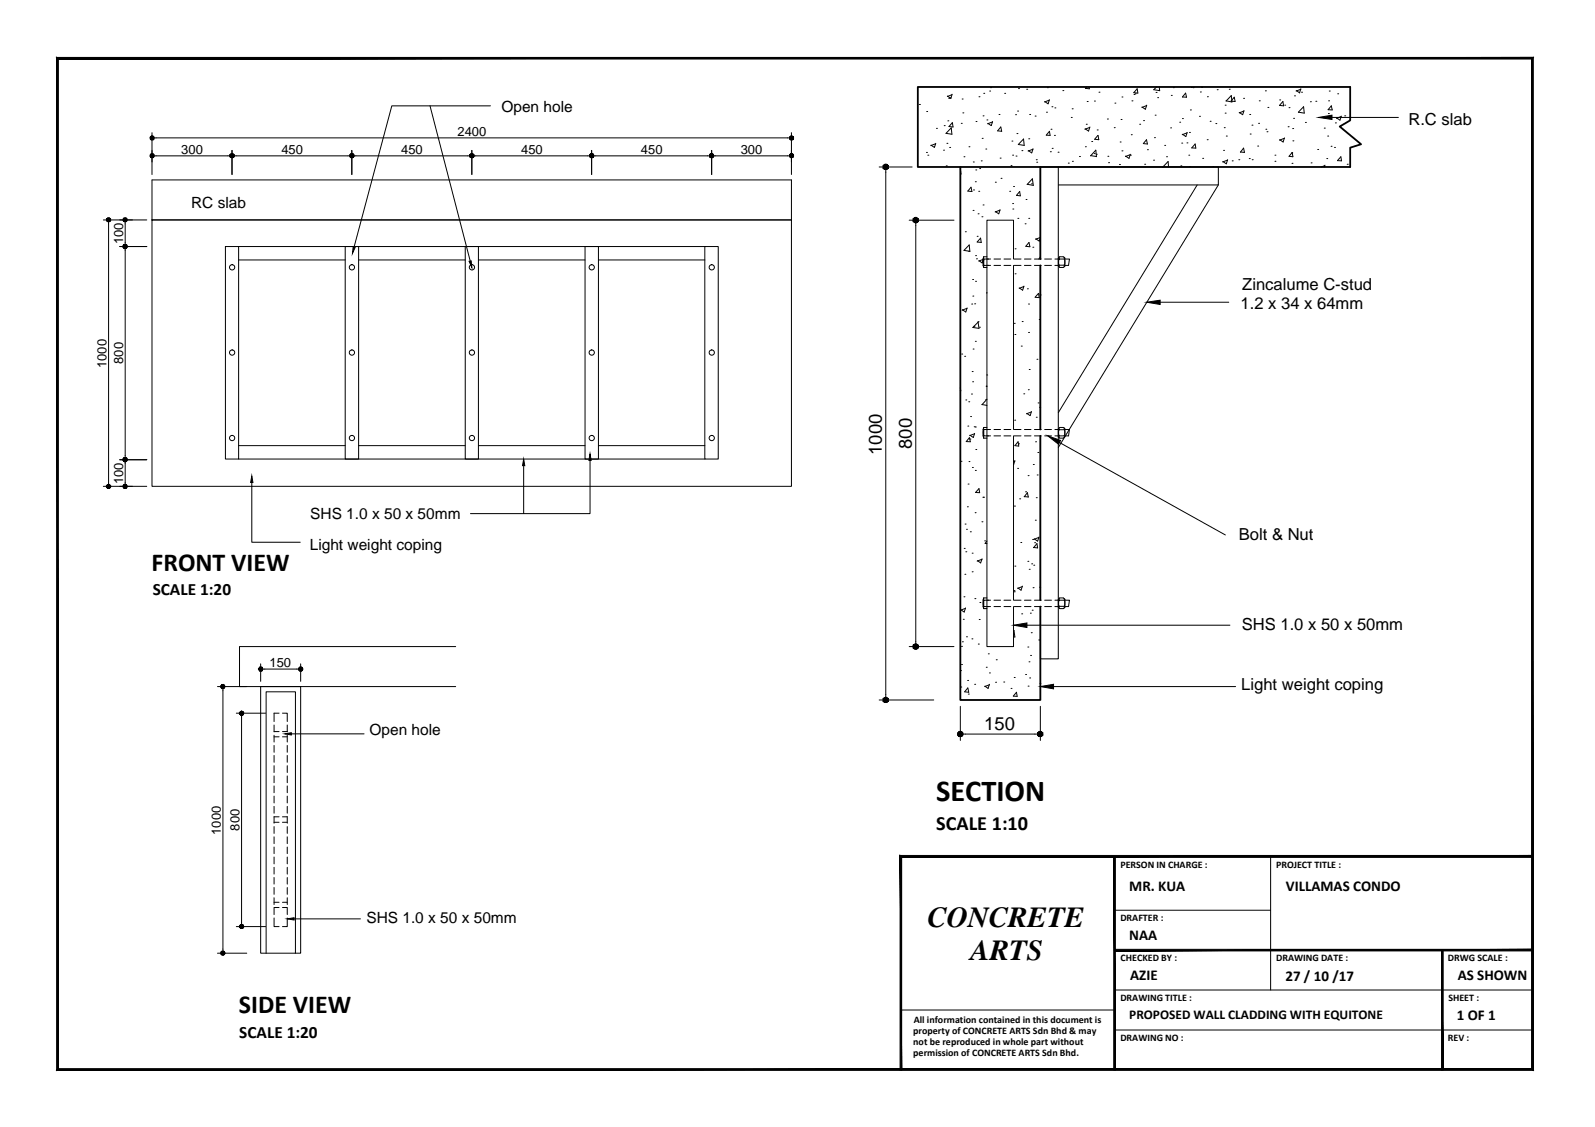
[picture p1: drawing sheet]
<svg xmlns="http://www.w3.org/2000/svg" width="297mm" height="210mm" viewBox="0 0 297 210" stroke-linecap="round" stroke-linejoin="round" font-family="sans-serif">
<!-- layer: MS -->
<g fill="none" stroke="#000" stroke-width=".19">
<path d="M80.1 19.7l7.5 28.9M91.3 19.7h-18.3l-7.1 26.3M171.2 19.5h.1M176.7 18.3h.1M176.9 18.2h.1M177.3 17.6l-.9 .4M177.3 17.6l-.2 .7-.7-.4M179.2 18.4h.1M182.3 18h.1M183.2 17.4h.1M184.3 17h.1M184.5 16.3h.1"/>
<path d="M187.1 17.4h.1M189.7 16.5h.1M191.2 16.6h.1M195.1 16.3h.1M195.4 18.7l-.9 .3M195.4 18.6l-.2 .7-.7-.4M195.9 19.9h.1M197.9 16.9h.1M202.3 16.2l-.2 .3h.8l-.1-.3M202.5 18.9h.1M203.8 18.8h.1M204.7 17.2h.1"/>
<path d="M207.6 19.2h.1M208.9 18.1h.1M210.8 18.8h.1M211.2 17.6h.1M211.4 17.5h.1M211.8 16.5l.1 .8h-.8zM213.5 19.7l-.8 .3M213.6 19.6l-.3 .7-.6-.4M215.3 17.2h.1M215.4 16.2l-.5 .5 1.1 .2M215.6 18.2h.1M215.9 16.2l.1 .7"/>
<path d="M218.1 17.8h.1M218.5 16.3h.1M220.8 17.3l.2 .8h-.8zM221.9 16.3h.1M222.2 16.3h.1M223.5 17.1h.1M223.8 16.2l.1 .1M223.9 16.2v.1M224.9 18h.1M226.7 16.7h.1M228.2 19.6h.1M228.3 18.8l1.1 .2-.1-1.2-1 1"/>
<path d="M228.9 16.6h.1M230 18.9l-.7-.1 .6-.7 .1 .8M231.6 18.3h.1M234.5 18.8h.1M235.7 16.9h.1M238.3 18.6h.1M238.9 18.9l.1 .8-.7-.1zM239.3 19.6h.1M241.1 17.9h.1M241.4 16.9l.6 .4M242.3 16.6l-.9 .4M242.3 16.5l-.3 .8"/>
<path d="M242.4 17.2h.1M242.8 19.9l.1 1.2-1.1-.2zM244 19h.1M245.1 18.9h.1M247.4 18.8h.1M247.6 17h.1M247.9 19.7l.2 .8-.8-.1zM249.1 17.5h.1M28.3 33.5h119.1v7.5h-119.1zM172.5 28.4h.1M172.6 20.8h.1M172.8 28.9h.1"/>
<path d="M174.2 26.8l-.9 .3M174.3 26.7l-.3 .8-.6-.5M174.4 23.9h.1M175.7 28h.1M175.8 23.4h.1M176.2 30.9h.1M176.3 26.7h.1M176.5 22.5h.1M176.9 27.5h.1M177.2 23.8l.1 1.2-1.1-.2zM177.4 22.8l.1 .9-.8-.1zM178.8 31.4l.2 1h-.2"/>
<path d="M179 23h.1M179.3 21h.1M179.5 29.2h.1M180.5 27.3h.1M180.8 34.9l.2 .8-.8-.1zM181.2 39.2h.1M181.3 30.2h.1M181.3 35.4h.1M181.6 33.9h.1M181.7 31.7h.1M181.8 22.6h.1M182.1 39.8h.1"/>
<path d="M182.3 35.6h.1M182.4 31.4h.1M182.7 30h.1M182.9 25.8h.1M183.1 38.2h.1M183.1 21.6h.1M183.6 27.8h.1M183.8 22.3h.1M184.8 22.7l-.9 .4M184.9 22.6l-.3 .8-.6-.4M185.4 33.9h.1M186 21.3h.1"/>
<path d="M186.2 39.1l-.9 .4M186.3 29.4h.1M186.3 39.1l-.3 .7-.6-.4M186.4 23.7l.1 .8-.7-.1zM186.4 33.2h.1M188 35.6h.1M188.3 30.8h.1M188.5 26.3h.1M188.6 37.9h.1M188.6 28.9h.1M188.6 38.9h.1M188.8 34.7h.1"/>
<path d="M189.1 21.4h.1M189.2 29.1h.1M189.4 24.9h.1M189.5 20.7h.1M189.9 35.7l.1 .8-.7-.1zM190.3 28.1h.1M190.6 25.9l.1 1.2-1.1-.2zM191.1 37.2h.1M191.3 34.3l1.1 .2-.1-1.2-1 1.1M191.6 25.9h.1M191.8 21.3h.1M192.1 34.2h.1"/>
<path d="M192.3 27.8l-.8 .3M192.4 27.7l-.3 .8-.6-.4M192.8 21.6h.1M193 29.7h.1M193.1 30.2h.1M194.9 20.9h.1M195.4 24.5l.2 .7h-.8zM195.6 28.3h.1M195.7 24.1h.1M195.9 27.6h.1M196.4 25.2h.1M196.5 20.1h.1"/>
<path d="M197 28.3h.1M197.1 31.1v91.6h-3.4v-9.7M197.1 34.4h29.8v-3.3h-33.2v17.1M199 30.4h.1M199.5 21.9h.1M199.7 20.3h.1M199.7 30h.1M201 29.2h.1M202.1 27.3h.1M202.3 23.1h.1M202.9 23.7l-.9 .4M203 23.7l-.3 .7-.6-.4"/>
<path d="M203.3 26.4h.1M203.8 28.6h.1M204.2 28.7h.1M204.2 29.2l-1.1-.2 1-1 .1 1.2M204.3 24.2h.1M204.5 25.2l-.6 .7 .7 .1-.1-.8M206.2 22.2h.1M206.3 29.1h.1M206.4 30.3h.1M207.5 23.8h.1M208.5 30.6h.1M208.6 26.4h.1"/>
<path d="M208.8 22.3h.1M208.9 28.1h.1M210.5 28.8l-.9 .4M210.5 28.9h.1M210.5 28.7l-.2 .8-.7-.4M210.7 25.1h.1M212.2 23.1h.1M213 22.5h.1M213.2 30.6h.1M213.5 26l.2 .8-.8-.1zM213.7 27.9h.1M214.8 29.8h.1"/>
<path d="M215 25.6h.1M215.1 21.4h.1M216.5 31.1h.1M216.6 31.1l.9-1 .1 1M216.9 27.1h.1M217.2 29.2h.1M218 23.8h.1M219.7 22.8h.1M219.9 30.9h.1M220.1 26.7h.1M220.2 22.1h.1M221.1 26.6h.1"/>
<path d="M221.1 24.8l-.9 .3M221.1 24.7l-.3 .7-.6-.4M221.4 28.9h.1M221.5 24.7h.1M221.5 31h.1M221.7 20.5h.1M222.6 26.8l.1 .8-.8-.1zM223 34.4l-25.9 42.5M223.4 21.7h.1M224 29.5h.1M224.8 26h.1M225.4 22.6h.1"/>
<path d="M225.8 31h.1M226.4 23h.1M226.9 34.4l-29.8 48.9M227.9 28h.1M228 23.8h.1M228.2 21.1h.1M228.4 25.3h.1M228.6 29.8l-.9 .4M228.6 29.7l-.2 .8-.7-.4M229.5 30h.1M230.7 29.7h.1M231 28.3l.8 .1-.2-.8-.6 .7"/>
<path d="M231.6 20.7l-.8 .3M231.7 20.6l-.3 .8-.6-.5M232.6 29.5h.1M232.7 21.3h.1M232.8 25h.1M233.2 23.3h.1M233.2 29.7h.1M234.2 27.2h.1M234.4 23h.1M235.7 24.1h.1M236 24.5h.1M236.1 20h.1"/>
<path d="M237.4 28.9h.1M237.4 30h.1M239.2 25.8l-.9 .3M239.2 25.7l-.2 .7-.7-.4M239.9 23.6h.1M240.1 20.1h.1M240.6 28.5h.1M240.6 30.4h.1M240.7 28.4l.1 .8-.7-.1zM240.7 23.9h.1M240.8 26.2h.1M240.9 22h.1"/>
<path d="M243.1 22.8h.1M244.2 30.3h.1M245.4 27.8h.1M246.6 23.9h.1M246.7 30.8l-.6 .3M246.7 30.8l-.1 .3M247.1 29.5h.1M247.3 25.3h.1M247.4 21.2h.1M247.9 27.2h.1M248.1 21.9h12.3M248.5 27.5h.1"/>
<path d="M248.7 22.9h.1M249.7 29.2l.1 .8-.7-.1zM249.8 21.7l-.9 .3M249.8 21.6l-.3 .8-.6-.4M250.4 21.6h.1M250.9 30.6h.1M28.3 41h119.1v49.6h-119.1zM42 45.9h2.4v39.6h-2.4zM44.4 45.9h86.9M44.4 48.4h19.9M64.3 45.9h2.5v39.6h-2.5zM66.8 48.4h19.8"/>
<path d="M86.6 45.9h2.5v39.6h-2.5zM89.1 48.4h19.9M109 45.9h2.4v39.6h-2.4zM111.4 48.4h19.9M131.3 45.9h2.5v39.6h-2.5zM179.8 43.2h.1M180.1 57.4l-.9 .4M180.1 57.3l-.2 .8-.7-.4M180.4 46.8h.1M180.5 45.6l.1 1.2-1.1-.2zM181 56.6h.1M181.1 52.1h.1"/>
<path d="M181.2 55.1h.1M181.5 56.6h.1M181.7 52.4h.1M181.7 47.6h.1M181.8 48.2h.1M182 44h.1M182.1 59.9h.1M182.1 60l.2 1.2-1.1-.2 1-1M182.6 44.4l.1 .8-.7-.1zM182.9 40.4h.1M183 48.5h.1M183.2 48.3l-.9 .3"/>
<path d="M183.2 48.2l-.3 .8-.6-.5M183.2 47.8v2M183.2 47.8h.6M183.2 49.8h.6M183.2 47.8l-.1 .4v1.2l.1 .4M183.8 54.5v.1M183.8 48.2h.7M183.8 49.4h.7M184.1 48.2h-.9v1.2h.9M185.1 48.2h1.2M185.1 49.4h1.2M187 48.2h1.2"/>
<path d="M187 49.4h1.2M188.8 48.2v-7.2h-5v79.4h5v-7.4M188.8 49.4v30.6M188.9 48.2h1.2M188.9 49.4h1.2M189 51h.1M189 46.3h.1M189.6 40.7h.1M190.4 59.9h.1M190.7 53.4l-.9 .3M190.7 53.3l-.3 .7-.6-.4M190.8 48.2h1.2"/>
<path d="M190.8 49.4h1.2M190.9 41.7h.1M191.3 53.8h.1M191.5 56.6h.1M191.6 40.7h.1M191.6 45.2l.2 .8-.8-.1zM192.3 46h.1M192.6 48.2h1.3M192.6 49.4h1.3M193.4 54.6l.1 .8h-.7zM193.5 59.5h.1M193.7 54.9h.1"/>
<path d="M193.7 47.9l-.3 .3M193.7 44.2l-.8 .4M193.7 44.3l-.2 .6-.6-.4M193.7 49.4v30.6M194.5 48.2h1.3M194.5 49.4h1.3M196.5 48.2h.6M196.5 49.4h.6M197.1 49.6l.2 .2h.7l.3-.2v-1.5l-.3-.3h-.7l-.2 .3v1.5M197.3 47.9l-.2 .9 .1 .6h.9M197.3 49.4v.3M197.3 48.2h.8"/>
<path d="M198.2 47.9l.1 .9-.1 .6M198.2 49.4v.3M198.3 48.2h.9l-.2 1.2h-.7M216.1 56.3h12.7M178.8 72.2v.6M179.1 65.9h.1M179.6 66.4h.1M179.9 74.5h.1M180.2 79.4h.1M180.4 74.8h.1M180.7 77.6h.1M180.9 73.4h.1"/>
<path d="M181 69.2h.1M181.1 71.1h.1M181.2 65h.1M181.4 60.8h.1M181.4 79.5h.1M181.6 63.6h.1M181.6 79.5h.1M182.4 60.9h.1M182.9 75.3l.9 .2M183.2 79.6v2M183.2 79.6l-.1 .4v1.2l.1 .4M183.2 79.6h.6"/>
<path d="M183.6 74.4h.1M183.7 71.9l.1 .1M183.8 69.8h.1M183.8 74.4l-.9 1M183.8 71.9l-.1 .1M183.8 80h.7M184.1 80h-.9v1.2h.9M185.1 80h1.2M187 80h1.2M188.9 60.2h.1M188.9 80h1.2M189 78.3h.1"/>
<path d="M189 62.3h.1M190.2 64.5h.1M190.7 73.3h.1M190.8 80h1.2M191.5 72.6h.1M191.5 61.9h.1M191.7 68.8h.1M192.1 76.7l-.9 .4M192.1 76.7l-.3 .7-.6-.4M192.6 80h1.3M193 77.7h.1M193.1 66.9h.1"/>
<path d="M193.3 75h.1M193.6 75.9h.1M194.5 80h1.3M196.5 80h.6M197.2 80l-.1 .6 .1 .5M197.3 79.7v.3M198.2 79.7v.3M198.2 80l.1 .6-.1 .5M198.3 80h.9l-.2 1.2h-.7M44.4 85.5h86.9M44.4 83h19.9M46.9 89.9v11.1h9"/>
<path d="M66.8 83h19.8M89.1 83h19.9M97.5 86.7v9M109.9 85.8v9.9h-22.3M111.4 83h19.9M179 85.9h.1M179.7 97.6h.1M180 98.6h.1M180.2 94.4h.1M180.3 90.2h.1M180.5 86h.1M180.5 81.5l.2 .8-.8-.1z"/>
<path d="M180.6 81.8h.1M180.7 99h.1M181.1 87.1h.1M181.5 80.8l-.9 .3M181.5 80.7l-.2 .8-.7-.4M181.6 95.5h.1M181.6 87.6h.1M181.7 83.7h.1M182.3 91l.1 .8-.7-.1zM182.9 97.2h.1M183 92.6h.1M183.2 92.6h.1"/>
<path d="M183.2 81.6h.6M183.8 81.2h.7M185.1 81.2h1.2M187 81.2h1.2M188.8 81.2v30.6M188.9 81.2h1.2M188.9 94.3h.1M189 85.9l-.2 .1M189 85.8l-.2 .8M189.5 87.2h.1M189.6 82.3l.1 .8-.7-.1zM189.7 82.7h.1"/>
<path d="M189.9 92.9h.1M190.7 92.5l.8 .1-.2-.8-.6 .7M190.8 81.2h1.2M191 91.6h.1M191.5 88.6h.1M192.4 86.5h.1M192.6 81.2h1.3M192.8 96.9h.1M192.9 82.3h.1M193 92.7h.1M193.2 88.5h.1M193.3 84.3h.1"/>
<path d="M193.7 81.2v30.6M194.5 81.2h1.3M196.5 81.2h.6M197.1 81.4l.2 .2h.7l.3-.2v-1.5l-.3-.3h-.7l-.2 .3v1.5M197.3 81.2h.8M197.3 81.1v.4M197.3 80h.8M197.3 82.4l30.9 17.2M198.2 81.1v.4M179.2 119.5h.1M179.4 115.3h.1M179.5 111.2h.1"/>
<path d="M179.6 102.1h.1M179.7 107h.1M179.8 113.3l-.9 .4M179.8 113.2l-.2 .8-.7-.4M179.9 102.8h.1M180 118.6h.1M181 119h.1M181 106.5h.1M181 103h.1M181.6 111.5h.1M182 104.4l.7 .4M182.2 120h.1"/>
<path d="M182.4 115.4h.1M182.5 112.2h.1M182.9 104.2l-.9 .3M182.9 104.1l-.3 .7M183.2 111.4v2M183.2 111.4l-.1 .3v1.3l.1 .4M183.2 111.4h.6M183.2 113.4h.6M183.4 100.7h.1M183.8 100.8l-.3 .4h.3M183.8 111.8h.7M183.8 113h.7"/>
<path d="M184.1 111.8h-.9v1.2h.9M185.1 111.8h1.2M185.1 113h1.2M187 111.8h1.2M187 113h1.2M188.8 110h.1M188.8 117.5l.2 1.1h-.2M188.9 110.2h.1M188.9 117.5h-.1M188.9 111.8h1.2M188.9 113h1.2M189 105.4h.1"/>
<path d="M190.1 101h.1M190.3 114.3h.1M190.4 109.2l-.9 .4M190.4 109.2l-.3 .7-.5-.4M190.8 111.8h1.2M190.8 113h1.2M191.2 116.4h37.9M191.4 104.5h.1M191.7 106h.1M191.9 114.2h.1M192.1 117.8h.1M192.1 105h.1"/>
<path d="M192.2 113.7h.1M192.3 100.5h.1M192.4 109.5h.1M192.5 102l.7 .1-.1-.9-.6 .8M192.5 105.3h.1M192.6 111.8h1.3M192.6 113h1.3M192.7 101.1h.1M193.4 119.2h.1M193.4 100.1l-.8 .3M193.5 100l-.3 .8-.6-.4M193.6 109.4h.1"/>
<path d="M194.5 111.8h1.3M194.5 113h1.3M196.5 111.8h.6M196.5 113h.6M197.1 113.1l.2 .3h.7l.3-.3v-1.5l-.3-.2h-.7l-.2 .2v1.5M197.3 111.5l-.2 .9 .1 .5h.9M197.3 112.9v.3M197.3 111.8h.8M198.2 111.5l.1 .9-.1 .5M198.2 112.9v.3M198.3 111.8h.9l-.2 1.2h-.7M48.5 127.9h7.5v49.6h-7.5z"/>
<path d="M51 135v1.3M51 136.9v1.3M51 138.8v1.3M51 137.2h1M51 136.3h1M52 132.8h-1v1.6M52.6 132.8h.9v1.6M52.6 137.2h.9M52.6 136.3h.9M53.5 135v1.3M53.5 136.9v1.3M53.5 138.8v1.3"/>
<path d="M54.3 136.7h13.5M84.9 120.4h-40.3v7.5h40.3M178.9 124.9h.1M178.9 128h.1M179.1 123.8h.1M179.1 120.4h.1M180.2 126.7h.1M180.2 128.1l.2 .8-.8-.1zM180.3 129.3h.1M181.5 127.5h.1M183.7 124.3h.1M184.1 121.8h.1"/>
<path d="M184.3 125.3h.1M184.3 127.5l-.9 .4M184.3 127.5l-.3 .7-.6-.4M185.4 127.1h.1M185.5 122.9h.1M186.9 127h.1M188.3 128.2h.1M188.9 126.2h.1M189.3 128.9l.1 .8h-.7zM191 125.6h.1M191.4 120.5h.1M191.5 127.8h.1"/>
<path d="M191.6 123.3h.1M191.8 126.3h.1M191.9 122.1h.1M193.7 127.3h.1M196.2 127.9h33.9M51 140.7v1.3M51 142.6v1.3M51 144.5v1.3M51 146.4v1.2M51 148.3v1.2M51 150.2v1.3M51 152.1v1.2"/>
<path d="M51 154v1.2M51 155.9v1.2M51 157.8v1.2M51 159.6v1.3M51 153.1h1M51 152.1h1M52.6 153.1h.9M52.6 152.1h.9M53.5 140.7v1.3M53.5 142.6v1.3M53.5 144.5v1.3M53.5 146.4v1.2"/>
<path d="M53.5 148.3v1.2M53.5 150.2v1.3M53.5 152.1v1.2M53.5 154v1.2M53.5 155.9v1.2M53.5 157.8v1.2M53.5 159.6v1.3M49.6 177.5v-48.7h5.4v48.7M51 171v1.6h1M51 161.5v1.3M51 163.4v1.3M51 165.3v1.3"/>
<path d="M51 167.2v1.3M51 169.1v1.2M51 169h1M51 168h1M52.6 169h.9M52.6 168h.9M53.5 171v1.6h-.9M53.5 161.5v1.3M53.5 163.4v1.3M53.5 165.3v1.3M53.5 167.2v1.3M53.5 169.1v1.2"/>
<path d="M54.8 171.1h12.3"/>
<circle cx="43.2" cy="49.8" r=".49"/>
<circle cx="65.5" cy="49.8" r=".49"/>
<circle cx="87.9" cy="49.8" r=".49"/>
<circle cx="110.2" cy="49.8" r=".49"/>
<circle cx="132.6" cy="49.8" r=".49"/>
<circle cx="43.2" cy="65.7" r=".49"/>
<circle cx="65.5" cy="65.7" r=".49"/>
<circle cx="87.9" cy="65.7" r=".49"/>
<circle cx="110.2" cy="65.7" r=".49"/>
<circle cx="132.6" cy="65.7" r=".49"/>
<circle cx="43.2" cy="81.6" r=".49"/>
<circle cx="65.5" cy="81.6" r=".49"/>
<circle cx="87.9" cy="81.6" r=".49"/>
<circle cx="110.2" cy="81.6" r=".49"/>
<circle cx="132.6" cy="81.6" r=".49"/>
</g>
<!-- layer: WALL -->
<g fill="none" stroke="#000" stroke-width=".19">
<path d="M28.3 24.7v7.8M29.1 29h13.3M29.1 25.7h117.6M43.2 28v4.5M44 29h20.8M65.5 28v4.5M66.3 29h20.8M87.9 28v4.5M88.6 29h20.9M110.2 28v4.5M110.9 29h20.9M132.5 28v4.5"/>
<path d="M133.3 29h13.4M147.4 24.7v7.8M163.7 31.1h6.2M165 32.1v97.3M19.2 41h8.1M20.2 41.7v48.2M22.3 45.9h5M23.3 41.7v3.5M23.3 46.6v38.3M169.3 41h8.4M170.5 42v77.5M19.2 90.6h8.1"/>
<path d="M22.3 85.6h5M23.3 86.3v3.6M40.5 127.9h5.5M41.5 128.6v48.2M44 132.8h5.5M45 133.6v38.2M48.5 123.6v3.3M49.3 124.6h6M56 123.6v3.3M163.7 130.4h10.2M169.3 120.4h8.4M178.8 131.6v6.3"/>
<path d="M179.8 136.7h12.9M193.7 131.6v6.3M40.5 177.5h5.5M44 172.6h5.5"/>
</g>
<!-- layer: 0 -->
<g fill="#000" stroke="#000" stroke-width=".19">
<path d="M28 25.7v.2l.3-.2zM28 25.9l.3-.2-.2 .3zM28.3 25.7l-.2 .3 .2 .1z"/>
<path d="M28 29v.2l.3-.2zM28 29.2l.3-.2-.2 .3zM28.3 29l-.2 .3 .2 .1z"/>
<path d="M28.3 25.7v.4l.2-.1zM28.3 25.7l.3 .2-.1 .1zM28.3 25.7l.3 .2 .1-.2z"/>
<path d="M28.1 25.4l.2 .3v-.4zM28.1 25.4l.2 .3-.3-.2zM28 25.5v.2h.3z"/>
<path d="M28.3 29v.4l.2-.1zM28.3 29l.3 .2-.1 .1zM28.3 29l.3 .2 .1-.2z"/>
<path d="M28.1 28.7l.2 .3v-.4zM28.1 28.7l.2 .3-.3-.2zM28 28.8v.2h.3z"/>
<path d="M28.3 25.7h.4l-.1-.2zM28.5 25.4l.1 .1-.3 .2zM28.3 25.3v.4l.2-.3z"/>
<path d="M28.3 29h.4l-.1-.2zM28.5 28.7l.1 .1-.3 .2zM28.3 28.6v.4l.2-.3z"/>
<path d="M42.8 29l.1 .2 .3-.2zM42.9 29.2l.3-.2-.2 .3zM43.2 29l-.2 .3 .2 .1z"/>
<path d="M42.8 29l.1 .2 .3-.2zM42.9 29.2l.3-.2-.2 .3zM43.2 29l-.2 .3 .2 .1z"/>
<path d="M43.2 29v.4l.2-.1zM43.2 29l.3 .2-.1 .1zM43.2 29l.3 .2 .1-.2z"/>
<path d="M43 28.7l.2 .3v-.4zM42.9 28.8l.1-.1 .2 .3zM42.9 28.8l-.1 .2h.4z"/>
<path d="M43 28.7l.2 .3v-.4zM42.9 28.8l.1-.1 .2 .3zM42.9 28.8l-.1 .2h.4z"/>
<path d="M43.2 29v.4l.2-.1zM43.2 29l.3 .2-.1 .1zM43.2 29l.3 .2 .1-.2z"/>
<path d="M43.2 29h.4l-.1-.2zM43.4 28.7l.1 .1-.3 .2zM43.2 28.6v.4l.2-.3z"/>
<path d="M43.2 29h.4l-.1-.2zM43.4 28.7l.1 .1-.3 .2zM43.2 28.6v.4l.2-.3z"/>
<path d="M65.2 29v.2l.3-.2zM65.2 29.2l.3-.2-.2 .3zM65.5 29l-.2 .3 .2 .1z"/>
<path d="M65.2 29v.2l.3-.2zM65.2 29.2l.3-.2-.2 .3zM65.5 29l-.2 .3 .2 .1z"/>
<path d="M65.3 28.7l.2 .3v-.4zM65.3 28.7l.2 .3-.3-.2zM65.2 28.8v.2h.3z"/>
<path d="M65.5 29v.4l.2-.1zM65.5 29l.4 .2-.2 .1zM65.5 29l.4 .2v-.2z"/>
<path d="M65.5 29v.4l.2-.1zM65.5 29l.4 .2-.2 .1zM65.5 29l.4 .2v-.2z"/>
<path d="M65.3 28.7l.2 .3v-.4zM65.3 28.7l.2 .3-.3-.2zM65.2 28.8v.2h.3z"/>
<path d="M65.5 29h.4v-.2zM65.7 28.7l.2 .1-.4 .2zM65.5 28.6v.4l.2-.3z"/>
<path d="M65.5 29h.4v-.2zM65.7 28.7l.2 .1-.4 .2zM65.5 28.6v.4l.2-.3z"/>
<path d="M87.5 29v.2l.4-.2zM87.5 29.2l.4-.2-.2 .3zM87.9 29l-.2 .3 .2 .1z"/>
<path d="M87.5 29v.2l.4-.2zM87.5 29.2l.4-.2-.2 .3zM87.9 29l-.2 .3 .2 .1z"/>
<path d="M87.7 28.7l.2 .3v-.4zM87.5 28.8l.2-.1 .2 .3zM87.5 28.8v.2h.4z"/>
<path d="M87.9 29v.4l.1-.1zM87.9 29l.3 .2-.2 .1zM87.9 29l.3 .2 .1-.2z"/>
<path d="M87.9 29v.4l.1-.1zM87.9 29l.3 .2-.2 .1zM87.9 29l.3 .2 .1-.2z"/>
<path d="M87.7 28.7l.2 .3v-.4zM87.5 28.8l.2-.1 .2 .3zM87.5 28.8v.2h.4z"/>
<path d="M87.9 29h.4l-.1-.2zM88 28.7l.2 .1-.3 .2zM87.9 28.6v.4l.1-.3z"/>
<path d="M87.9 29h.4l-.1-.2zM88 28.7l.2 .1-.3 .2zM87.9 28.6v.4l.1-.3z"/>
<path d="M109.8 29l.1 .2 .3-.2zM109.9 29.2l.3-.2-.2 .3zM110.2 29l-.2 .3 .2 .1z"/>
<path d="M109.8 29l.1 .2 .3-.2zM109.9 29.2l.3-.2-.2 .3zM110.2 29l-.2 .3 .2 .1z"/>
<path d="M110 28.7l.2 .3v-.4zM110 28.7l.2 .3-.3-.2zM109.9 28.8l-.1 .2h.4z"/>
<path d="M110.2 29v.4l.2-.1zM110.2 29l.3 .2-.1 .1zM110.2 29l.3 .2 .1-.2z"/>
<path d="M110.2 29v.4l.2-.1zM110.2 29l.3 .2-.1 .1zM110.2 29l.3 .2 .1-.2z"/>
<path d="M110 28.7l.2 .3v-.4zM110 28.7l.2 .3-.3-.2zM109.9 28.8l-.1 .2h.4z"/>
<path d="M110.2 29h.4l-.1-.2zM110.4 28.7l.1 .1-.3 .2zM110.2 28.6v.4l.2-.3z"/>
<path d="M110.2 29h.4l-.1-.2zM110.4 28.7l.1 .1-.3 .2zM110.2 28.6v.4l.2-.3z"/>
<path d="M132.2 29v.2l.3-.2zM132.2 29.2l.3-.2-.2 .3zM132.5 29l-.2 .3 .2 .1z"/>
<path d="M132.2 29v.2l.3-.2zM132.2 29.2l.3-.2-.2 .3zM132.5 29l-.2 .3 .2 .1z"/>
<path d="M132.3 28.7l.2 .3v-.4zM132.3 28.7l.2 .3-.3-.2zM132.2 28.8v.2h.3z"/>
<path d="M132.5 29v.4l.2-.1zM132.5 29l.3 .2-.1 .1zM132.5 29l.3 .2 .1-.2z"/>
<path d="M132.5 29v.4l.2-.1zM132.5 29l.3 .2-.1 .1zM132.5 29l.3 .2 .1-.2z"/>
<path d="M132.3 28.7l.2 .3v-.4zM132.3 28.7l.2 .3-.3-.2zM132.2 28.8v.2h.3z"/>
<path d="M132.5 29h.4l-.1-.2zM132.7 28.7l.1 .1-.3 .2zM132.5 28.6v.4l.2-.3z"/>
<path d="M132.5 29h.4l-.1-.2zM132.7 28.7l.1 .1-.3 .2zM132.5 28.6v.4l.2-.3z"/>
<path d="M147.1 25.7v.2l.3-.2zM147.1 25.9l.3-.2-.2 .3zM147.4 25.7l-.2 .3 .2 .1z"/>
<path d="M147.1 29v.2l.3-.2zM147.1 29.2l.3-.2-.2 .3zM147.4 29l-.2 .3 .2 .1z"/>
<path d="M147.2 25.4l.2 .3v-.4zM147.2 25.4l.2 .3-.3-.2zM147.1 25.5v.2h.3z"/>
<path d="M147.4 25.7v.4l.2-.1zM147.4 25.7l.3 .2-.1 .1zM147.4 25.7l.3 .2 .1-.2z"/>
<path d="M147.2 28.7l.2 .3v-.4zM147.2 28.7l.2 .3-.3-.2zM147.1 28.8v.2h.3z"/>
<path d="M147.4 29v.4l.2-.1zM147.4 29l.3 .2-.1 .1zM147.4 29l.3 .2 .1-.2z"/>
<path d="M147.4 25.7h.4l-.1-.2zM147.6 25.4l.1 .1-.3 .2zM147.4 25.3v.4l.2-.3z"/>
<path d="M147.4 29h.4l-.1-.2zM147.6 28.7l.1 .1-.3 .2zM147.4 28.6v.4l.2-.3z"/>
<path d="M164.5 31.1v.3l.5-.3zM164.5 31.4l.5-.3-.3 .4zM165 31.1l-.3 .4 .3 .1z"/>
<path d="M164.7 30.6l.3 .5v-.5zM164.7 30.6l.3 .5-.5-.3zM164.5 30.8v.3h.5z"/>
<path d="M165 31.1v.5l.2-.1zM165 31.1l.4 .3-.2 .1zM165 31.1l.4 .3v-.3z"/>
<path d="M165 31.1h.4v-.3zM165.2 30.6l.2 .2-.4 .3zM165 30.6v.5l.2-.5z"/>
<path d="M19.8 41l.1 .1 .3-.1zM19.9 41.1l.3-.1-.1 .3zM20.2 41l-.1 .3h.1z"/>
<path d="M20.1 40.6l.1 .4v-.4zM19.9 40.8l.2-.2 .1 .4zM19.9 40.8l-.1 .2h.4z"/>
<path d="M20.2 41v.3h.2zM20.2 41l.4 .1-.2 .2zM20.2 41l.4 .1v-.1z"/>
<path d="M20.2 41h.4v-.2zM20.4 40.6l.2 .2-.4 .2zM20.2 40.6v.4l.2-.4z"/>
<path d="M22.9 45.9l.1 .2 .3-.2zM23 46.1l.3-.2-.2 .3zM23.3 45.9l-.2 .3 .2 .1z"/>
<path d="M22.9 45.9l.1 .2 .3-.2zM23 46.1l.3-.2-.2 .3zM23.3 45.9l-.2 .3 .2 .1z"/>
<path d="M22.9 41l.1 .1 .3-.1zM23 41.1l.3-.1-.2 .3zM23.3 41l-.2 .3h.2z"/>
<path d="M23.1 45.6l.2 .3v-.4zM23 45.7l.1-.1 .2 .3zM23 45.7l-.1 .2h.4z"/>
<path d="M23.3 45.9v.4l.2-.1zM23.3 45.9l.3 .2-.1 .1zM23.3 45.9l.3 .2 .1-.2z"/>
<path d="M23.3 45.9v.4l.2-.1zM23.3 45.9l.3 .2-.1 .1zM23.3 45.9l.3 .2 .1-.2z"/>
<path d="M23.1 45.6l.2 .3v-.4zM23 45.7l.1-.1 .2 .3zM23 45.7l-.1 .2h.4z"/>
<path d="M23.1 40.6l.2 .4v-.4zM23.1 40.6l.2 .4-.3-.2zM23 40.8l-.1 .2h.4z"/>
<path d="M23.3 41v.3h.2zM23.3 41l.3 .1-.1 .2zM23.3 41l.3 .1 .1-.1z"/>
<path d="M23.3 45.9h.4l-.1-.2zM23.5 45.6l.1 .1-.3 .2zM23.3 45.5v.4l.2-.3z"/>
<path d="M23.3 45.9h.4l-.1-.2zM23.5 45.6l.1 .1-.3 .2zM23.3 45.5v.4l.2-.3z"/>
<path d="M23.3 41h.4l-.1-.2zM23.5 40.6l.1 .2-.3 .2zM23.3 40.6v.4l.2-.4z"/>
<path d="M170 41l.1 .3 .4-.3zM170.1 41.3l.4-.3-.2 .4zM170.5 41l-.2 .4 .2 .1z"/>
<path d="M170.3 40.6l.2 .4v-.5zM170.1 40.8l.2-.2 .2 .4zM170.1 40.8l-.1 .2h.5z"/>
<path d="M170.5 41v.5l.3-.1zM170.5 41l.5 .3-.2 .1zM170.5 41l.5 .3v-.3z"/>
<path d="M170.5 41h.5v-.2zM170.8 40.6l.2 .2-.5 .2zM170.5 40.5v.5l.3-.4z"/>
<path d="M19.8 90.6l.1 .2 .3-.2zM19.9 90.8l.3-.2-.1 .3zM20.2 90.6l-.1 .3 .1 .1z"/>
<path d="M20.2 90.6v.4l.2-.1zM20.2 90.6l.4 .2-.2 .1zM20.2 90.6l.4 .2v-.2z"/>
<path d="M20.1 90.3l.1 .3v-.4zM19.9 90.4l.2-.1 .1 .3zM19.9 90.4l-.1 .2h.4z"/>
<path d="M20.2 90.6h.4v-.2zM20.4 90.3l.2 .1-.4 .2zM20.2 90.2v.4l.2-.3z"/>
<path d="M22.9 85.6l.1 .2 .3-.2zM23 85.8l.3-.2-.2 .3zM23.3 85.6l-.2 .3 .2 .1z"/>
<path d="M22.9 85.6l.1 .2 .3-.2zM23 85.8l.3-.2-.2 .3zM23.3 85.6l-.2 .3 .2 .1z"/>
<path d="M22.9 90.6l.1 .2 .3-.2zM23 90.8l.3-.2-.2 .3zM23.3 90.6l-.2 .3 .2 .1z"/>
<path d="M23.3 85.6v.4l.2-.1zM23.3 85.6l.3 .2-.1 .1zM23.3 85.6l.3 .2 .1-.2z"/>
<path d="M23.1 85.3l.2 .3v-.4zM23.1 85.3l.2 .3-.3-.2zM23 85.4l-.1 .2h.4z"/>
<path d="M23.1 85.3l.2 .3v-.4zM23.1 85.3l.2 .3-.3-.2zM23 85.4l-.1 .2h.4z"/>
<path d="M23.3 85.6v.4l.2-.1zM23.3 85.6l.3 .2-.1 .1zM23.3 85.6l.3 .2 .1-.2z"/>
<path d="M23.3 90.6v.4l.2-.1zM23.3 90.6l.3 .2-.1 .1zM23.3 90.6l.3 .2 .1-.2z"/>
<path d="M23.1 90.3l.2 .3v-.4zM23.1 90.3l.2 .3-.3-.2zM23 90.4l-.1 .2h.4z"/>
<path d="M23.3 85.6h.4l-.1-.2zM23.5 85.3l.1 .1-.3 .2zM23.3 85.2v.4l.2-.3z"/>
<path d="M23.3 85.6h.4l-.1-.2zM23.5 85.3l.1 .1-.3 .2zM23.3 85.2v.4l.2-.3z"/>
<path d="M23.3 90.6h.4l-.1-.2zM23.5 90.3l.1 .1-.3 .2zM23.3 90.2v.4l.2-.3z"/>
<path d="M170.3 120l.2 .4v-.5zM170.1 120.2l.2-.2 .2 .4zM170.1 120.2l-.1 .2h.5z"/>
<path d="M41.1 127.9l.1 .1 .3-.1zM41.2 128l.3-.1-.2 .3zM41.5 127.9l-.2 .3 .2 .1z"/>
<path d="M41.3 127.5l.2 .4v-.4zM41.3 127.5l.2 .4-.3-.2zM41.2 127.7l-.1 .2h.4z"/>
<path d="M41.5 127.9v.4l.2-.1zM41.5 127.9l.3 .1-.1 .2zM41.5 127.9l.3 .1 .1-.1z"/>
<path d="M41.5 127.9h.4l-.1-.2zM41.7 127.5l.1 .2-.3 .2zM41.5 127.5v.4l.2-.4z"/>
<path d="M44.6 132.8l.1 .2 .3-.2zM44.7 133l.3-.2-.2 .4zM45 132.8l-.2 .4h.2z"/>
<path d="M44.8 132.5l.2 .3v-.4zM44.8 132.5l.2 .3-.3-.1zM44.7 132.7l-.1 .1h.4z"/>
<path d="M45 132.8v.4h.2zM45 132.8l.3 .2-.1 .2zM45 132.8l.3 .2 .1-.2z"/>
<path d="M45 132.8h.4l-.1-.1zM45.2 132.5l.1 .2-.3 .1zM45 132.4v.4l.2-.3z"/>
<path d="M48.2 124.6v.2l.3-.2zM48.2 124.8l.3-.2-.1 .4zM48.5 124.6l-.1 .4h.1z"/>
<path d="M48.5 124.6v.4h.3zM48.5 124.6l.4 .2-.1 .2zM48.5 124.6l.4 .2v-.2z"/>
<path d="M48.4 124.3l.1 .3v-.4zM48.4 124.3l.1 .3-.3-.2zM48.2 124.4v.2h.3z"/>
<path d="M48.5 124.6h.4v-.2zM48.8 124.3l.1 .1-.4 .2zM48.5 124.2v.4l.3-.3z"/>
<path d="M55.6 124.6l.1 .2 .3-.2zM55.7 124.8l.3-.2-.2 .4zM56 124.6l-.2 .4h.2z"/>
<path d="M55.8 124.3l.2 .3v-.4zM55.8 124.3l.2 .3-.3-.2zM55.7 124.4l-.1 .2h.4z"/>
<path d="M56 124.6v.4h.2zM56 124.6l.3 .2-.1 .2zM56 124.6l.3 .2 .1-.2z"/>
<path d="M56 124.6h.4l-.1-.2zM56.2 124.3l.1 .1-.3 .2zM56 124.2v.4l.2-.3z"/>
<path d="M164.5 130.4v.2l.5-.2zM164.5 130.6l.5-.2-.3 .4zM165 130.4l-.3 .4h.3z"/>
<path d="M165 130.4v.4h.2zM165 130.4l.4 .2-.2 .2zM165 130.4l.4 .2v-.2z"/>
<path d="M164.7 129.9l.3 .5v-.5zM164.5 130.1l.2-.2 .3 .5zM164.5 130.1v.3h.5z"/>
<path d="M165 130.4h.4v-.3zM165.2 129.9l.2 .2-.4 .3zM165 129.9v.5l.2-.5z"/>
<path d="M170 120.4l.1 .3 .4-.3zM170.1 120.7l.4-.3-.2 .4zM170.5 120.4l-.2 .4 .2 .1z"/>
<path d="M170.5 120.4v.5l.3-.1zM170.5 120.4l.5 .3-.2 .1zM170.5 120.4l.5 .3v-.3z"/>
<path d="M170.5 120.4h.5v-.2zM170.8 120l.2 .2-.5 .2zM170.5 119.9v.5l.3-.4z"/>
<path d="M178.3 136.7l.1 .3 .4-.3zM178.4 137l.4-.3-.2 .4zM178.8 136.7l-.2 .4 .2 .1z"/>
<path d="M178.8 136.7v.5l.3-.1zM178.8 136.7l.5 .3-.2 .1zM178.8 136.7l.5 .3 .1-.3z"/>
<path d="M178.6 136.3l.2 .4v-.5zM178.6 136.3l.2 .4-.4-.2zM178.4 136.5l-.1 .2h.5z"/>
<path d="M178.8 136.7h.6l-.1-.2zM179.1 136.3l.2 .2-.5 .2zM178.8 136.2v.5l.3-.4z"/>
<path d="M193.2 136.7l.1 .3 .4-.3zM193.3 137l.4-.3-.2 .4zM193.7 136.7l-.2 .4 .2 .1z"/>
<path d="M193.5 136.3l.2 .4v-.5zM193.3 136.5l.2-.2 .2 .4zM193.3 136.5l-.1 .2h.5z"/>
<path d="M193.7 136.7v.5l.3-.1zM193.7 136.7l.5 .3-.2 .1zM193.7 136.7l.5 .3v-.3z"/>
<path d="M193.7 136.7h.5v-.2zM194 136.3l.2 .2-.5 .2zM193.7 136.2v.5l.3-.4z"/>
<path d="M41.1 177.5l.1 .2 .3-.2zM41.2 177.7l.3-.2-.2 .3zM41.5 177.5l-.2 .3 .2 .1z"/>
<path d="M41.5 177.5v.4l.2-.1zM41.5 177.5l.3 .2-.1 .1zM41.5 177.5l.3 .2 .1-.2z"/>
<path d="M41.3 177.2l.2 .3v-.3zM41.2 177.3l.1-.1 .2 .3zM41.2 177.3l-.1 .2h.4z"/>
<path d="M41.5 177.5h.4l-.1-.2zM41.7 177.2l.1 .1-.3 .2zM41.5 177.2v.3l.2-.3z"/>
<path d="M44.6 172.6l.1 .1 .3-.1zM44.7 172.7l.3-.1-.2 .3zM45 172.6l-.2 .3h.2z"/>
<path d="M45 172.6v.3h.2zM45 172.6l.3 .1-.1 .2zM45 172.6l.3 .1 .1-.1z"/>
<path d="M44.8 172.2l.2 .4v-.4zM44.8 172.2l.2 .4-.3-.2zM44.7 172.4l-.1 .2h.4z"/>
<path d="M45 172.6h.4l-.1-.2zM45.2 172.2l.1 .2-.3 .2zM45 172.2v.4l.2-.4z"/>
</g>
<g fill="none" stroke="#000" stroke-width=".19">
<path d="M28.7 29h.4M28.7 25.7h.4M42.4 29h.4M43.6 29h.4M64.8 29h.4M65.9 29h.4M87.1 29h.4M88.3 29h.3M109.5 29h.3M110.6 29h.3M131.8 29h.4M132.9 29h.4"/>
<path d="M146.7 29h.4M146.7 25.7h.4M165 31.6v.5M20.2 41.3v.4M23.3 41.3v.4M23.3 45.2v.3M23.3 46.3v.3M170.5 41.5v.5M20.2 89.9v.3M23.3 84.9v.3M23.3 86v.3M23.3 89.9v.3"/>
<path d="M170.5 119.5v.4M41.5 128.3v.3M45 133.2v.4M48.9 124.6h.4M55.3 124.6h.3M165 129.4v.5M179.4 136.7h.4M192.7 136.7h.5M41.5 176.8v.4M45 171.8v.4"/>
</g>
<!-- layer: MS -->
<path d="M245.6 21.9l2.5-.5v.9zM65.8 46h.4l-.6 1.2zM87.4 48.7l.3-.1 .2 1.2zM213.6 56.3l2.5-.4v.8zM46.9 88.6l.2 1.3h-.4zM97.5 85.5l.2 1.2h-.4zM109.9 84.5l.2 1.3h-.4zM195.1 81.2l2.4 .8-.4 .7zM188.8 116.4l2.4-.4v.9zM53 136.7l1.3-.2v.4zM193.7 127.9l2.5-.4v.8zM53.5 171.1l1.3-.2v.5z" fill="#000" stroke="#000" stroke-width=".19"/>
<path d="M170.9 16.2h80.5v6.2l-1.9 1.2 4 3.3-2.1 .6v3.6h-80.5zM178.8 31.1v99.3h14.9v-17.4M193.7 31.1v17.1M193.7 49.4v30.6M193.7 81.2v30.6" fill="none" stroke="#000" stroke-width=".34"/>
<!-- layer: culture stone -->
<g fill="#000" stroke="#000" stroke-width=".19">
<path d="M167.9 159.7h117.6v-.4zM167.6 159.3h117.9l-117.6 .4zM167.6 159.3l.3 40v-39.6zM167.6 159.3l.3 40h-.3z"/>
<path d="M207.6 176.8v.3l77.9-.3zM207.6 177.1l77.9-.3v.3z"/>
<path d="M10.9 199l-.3 .3 274.6-.3zM10.6 199.3l274.6-.3 .3 .3zM285.2 11v188l.3 .3zM285.2 11l.3-.3v188.6zM10.9 11h274.3l.3-.3zM10.6 10.7h274.9l-274.6 .3zM10.6 10.7l.3 188.3v-188zM10.6 10.7l.3 188.3-.3 .3z"/>
<path d="M207.4 159.6v39.7h.3zM207.4 159.6h.3v39.7z"/>
<path d="M268.5 177v22.3h.3zM268.5 177h.3v22.3z"/>
</g>
<path d="M10.6 10.7h274.9v188.6h-274.9zM167.9 159.6v39.7v-39.7h117.6zM236.6 159.6v24.8M207.6 169.5h29M167.9 188.1h39.7M207.6 184.4h77.9M207.6 191.8h77.9" fill="none" stroke="#000" stroke-width=".19"/>
<text font-size="5.7" x="174.3" y="149.2">SECTION</text>
<g font-size="5.4">
<text x="172.7" y="172.7">CONCRETE</text>
<text x="180.7" y="178.8">ARTS</text>
</g>
<g font-size="4.8">
<text x="28.2" y="106.4">FRONT VIEW</text>
<text x="44.5" y="188.7">SIDE VIEW</text>
</g>
<text font-size="3.8" x="174.4" y="154.5">SCALE 1:10</text>
<g font-size="3.4">
<text x="169.8" y="83.6" transform="rotate(-90 169.8 83.6)">800</text>
<text x="164.2" y="84.7" transform="rotate(-90 164.2 84.7)">1000</text>
<text x="183.3" y="136">150</text>
</g>
<g font-size="3.2">
<text x="28.4" y="110.9">SCALE 1:20</text>
<text x="44.6" y="193.2">SCALE 1:20</text>
</g>
<g font-size="3.1">
<text x="262.3" y="23.2">R.C slab</text>
<text x="231" y="57.5">1.2 x 34 x 64mm</text>
<text x="231.3" y="54">Zincalume C-stud</text>
<text x="230.7" y="100.7">Bolt &amp; Nut</text>
<text x="231.3" y="117.2">SHS 1.0 x 50 x 50mm</text>
<text x="231.2" y="128.5">Light weight coping</text>
</g>
<g font-size="2.9">
<text x="93.4" y="20.9">Open hole</text>
<text x="35.6" y="38.7">RC slab</text>
<text x="57.8" y="96.7">SHS 1.0 x 50 x 50mm</text>
<text x="57.7" y="102.4">Light weight coping</text>
<text x="68.8" y="136.8">Open hole</text>
<text x="68.2" y="172">SHS 1.0 x 50 x 50mm</text>
</g>
<g font-size="2.8">
<text x="210.3" y="165.9">MR. KUA</text>
<text x="239.5" y="165.9">VILLAMAS CONDO</text>
<text x="210.3" y="175">NAA</text>
<text x="210.5" y="182.4">AZIE</text>
<text x="239.4" y="182.7">27 / 10 /17</text>
<text x="271.5" y="182.5">AS SHOWN</text>
<text x="271.3" y="189.9">1 OF 1</text>
</g>
<text font-size="2.5" x="210.3" y="189.8">PROPOSED WALL CLADDING WITH EQUITONE</text>
<g font-size="2.4">
<text x="33.8" y="28.6">300</text>
<text x="52.4" y="28.6">450</text>
<text x="74.7" y="28.6">450</text>
<text x="85.2" y="25.3">2400</text>
<text x="97.1" y="28.6">450</text>
<text x="119.4" y="28.6">450</text>
<text x="138" y="28.6">300</text>
<text x="22.9" y="45.5" transform="rotate(-90 22.9 45.5)">100</text>
<text x="19.8" y="68.5" transform="rotate(-90 19.8 68.5)">1000</text>
<text x="22.9" y="67.8" transform="rotate(-90 22.9 67.8)">800</text>
<text x="22.9" y="90.2" transform="rotate(-90 22.9 90.2)">100</text>
<text x="50.2" y="124.2">150</text>
<text x="41.1" y="155.5" transform="rotate(-90 41.1 155.5)">1000</text>
<text x="44.6" y="154.7" transform="rotate(-90 44.6 154.7)">800</text>
</g>
<g font-size="1.9">
<text x="208.6" y="161.7">PERSON IN CHARGE :</text>
<text x="237.6" y="161.7">PROJECT TITLE :</text>
<text x="208.6" y="171.6">DRAFTER :</text>
<text x="208.7" y="179">CHECKED BY :</text>
<text x="237.6" y="179">DRAWING DATE :</text>
<text x="269.6" y="179">DRWG SCALE :</text>
<text x="170.2" y="190.5">All information contained in this document is</text>
<text x="208.6" y="186.5">DRAWING TITLE :</text>
<text x="269.7" y="186.5">SHEET :</text>
<text x="170.1" y="192.6">property of CONCRETE ARTS Sdn Bhd &amp; may</text>
<text x="170.1" y="194.7">not be reproduced in whole part without</text>
<text x="170.1" y="196.8">permission of CONCRETE ARTS Sdn Bhd.</text>
<text x="208.6" y="193.9">DRAWING NO :</text>
<text x="269.6" y="193.9">REV :</text>
</g>
</svg>
